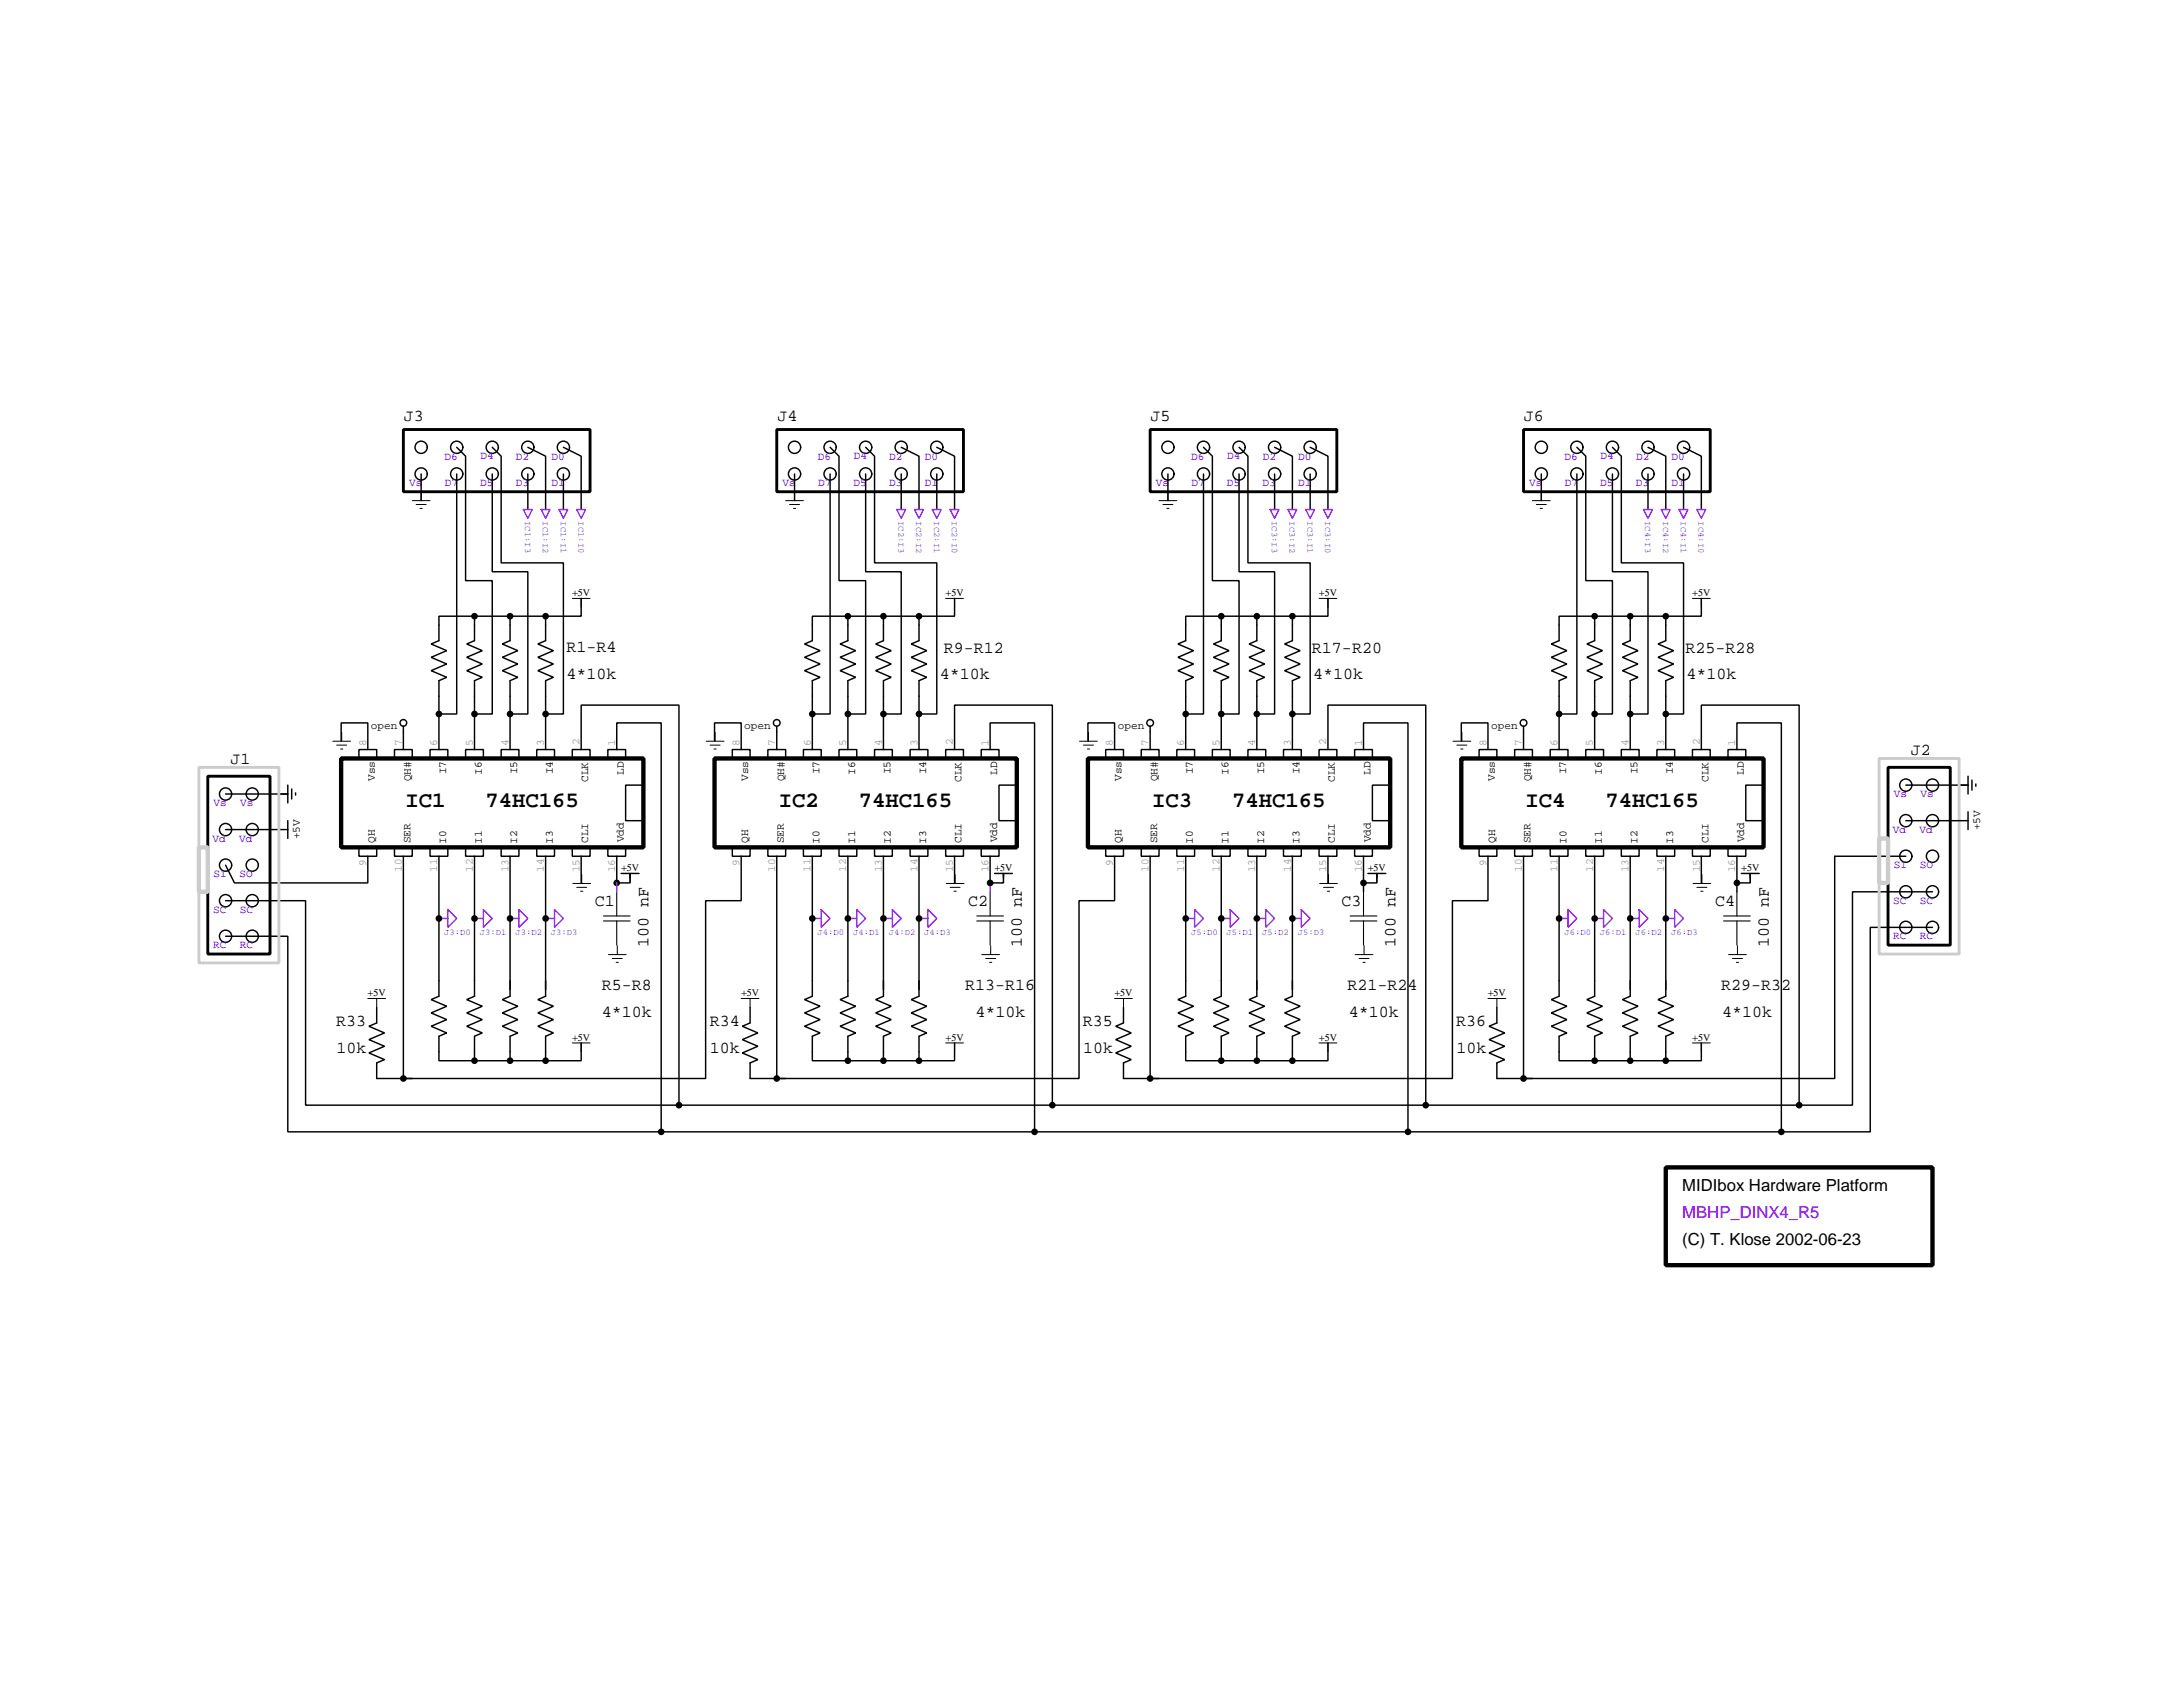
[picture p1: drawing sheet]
<svg xmlns="http://www.w3.org/2000/svg" width="279mm" height="216mm" viewBox="0 0 279 216" stroke-linecap="round" stroke-linejoin="round" font-family="sans-serif">
<path d="M43.8 97.3h38.7v11.4h-38.7zM91.7 97.3h38.7v11.4h-38.7zM139.6 97.3h38.7v11.4h-38.7zM187.5 97.3h38.7v11.4h-38.7zM213.7 149.8h34.2v12.5h-34.2z" fill="none" stroke="#000" stroke-width=".56"/>
<g fill="none" stroke="#000" stroke-width=".19">
<path d="M58.6 57.4l1.1 1.1v16h3.5v17.1h-2.3M63.2 57.4l1.1 1.1v13.7h8v19.4h-2.3M67.7 57.4l2.3 1.1v6.9M72.3 57.4l2.3 1.1v6.9M106.5 57.4l1.1 1.1v16h3.4v17.1h-2.2M111 57.4l1.2 1.1v13.7h8v19.4h-2.3M115.6 57.4l2.3 1.1v6.9M120.2 57.4l2.3 1.1v6.9M154.4 57.4l1.1 1.1v16h3.4v17.1h-2.2M158.9 57.4l1.2 1.1v13.7h8v19.4h-2.3M163.5 57.4l2.3 1.1v6.9M168.1 57.4l2.3 1.1v6.9"/>
<path d="M202.3 57.4l1.1 1.1v16h3.4v17.1h-2.2M206.8 57.4l1.2 1.1v13.7h8v19.4h-2.3M211.4 57.4l2.3 1.1v6.9M216 57.4l2.3 1.1v6.9M54 60.8v3.4M58.6 60.8v30.8h-2.3M60.9 79h4.5v3.2l-1 .4 2 .9-2 .8 2 .9-2 .8 2 .9-1 .4v8.9M63.2 60.8v12.5h4.5v18.3h-2.3M65.4 79h4.6v3.2l-1 .4 2 .9-2 .8 2 .9-2 .8 2 .9-1 .4v8.9M67.7 60.8v4.6M72.3 60.8v4.6M74.6 76.8v2.2h-4.6"/>
<path d="M101.9 60.8v3.4M106.5 60.8v30.8h-2.3M108.8 79h4.5v3.2l-1 .4 2 .9-2 .8 2 .9-2 .8 2 .9-1 .4v8.9M111 60.8v12.5h4.6v18.3h-2.3M113.3 79h4.6v3.2l-1 .4 2 .9-2 .8 2 .9-2 .8 2 .9-1 .4v8.9M115.6 60.8v4.6M120.2 60.8v4.6M122.5 76.8v2.2h-4.6M149.8 60.8v3.4M154.4 60.8v30.8h-2.3M156.7 79h4.5v3.2l-1 .4 2 .9-2 .8 2 .9-2 .8 2 .9-1 .4v8.9M158.9 60.8v12.5h4.6v18.3h-2.3"/>
<path d="M161.2 79h4.6v3.2l-1 .4 2 .9-2 .8 2 .9-2 .8 2 .9-1 .4v8.9M163.5 60.8v4.6M168.1 60.8v4.6M170.4 76.8v2.2h-4.6M197.7 60.8v3.4M202.3 60.8v30.8h-2.3M204.6 79h4.5v3.2l-1 .4 2 .9-2 .8 2 .9-2 .8 2 .9-1 .4v8.9M206.8 60.8v12.5h4.6v18.3h-2.3M209.1 79h4.6v3.2l-1 .4 2 .9-2 .8 2 .9-2 .8 2 .9-1 .4v8.9M211.4 60.8v4.6M216 60.8v4.6M218.3 76.8v2.2h-4.6"/>
<path d="M43.8 95v-2.3h3.4v3.5M46 96.2h2.3v1.1h-2.3zM50.6 96.2h2.3v1.1h-2.3zM51.7 93.2v3M55.2 96.2h2.2v1.1h-2.2zM56.3 96.2v-8.9l1-.4-2-.9 2-.8-2-.9 2-.8-2-.9 1-.4v-3.2h4.6v3.2l-1 .4 2 .9-2 .8 2 .9-2 .8 2 .9-1 .4v8.9M59.7 96.2h2.3v1.1h-2.3zM64.3 96.2h2.3v1.1h-2.3zM68.9 96.2h2.2v1.1h-2.2zM73.4 96.2h2.3v1.1h-2.3zM74.6 96.2v-5.7h12.5v51.3M78 96.2h2.3v1.1h-2.3z"/>
<path d="M79.1 96.2v-3.5h5.7v52.5M91.7 95v-2.3h3.4v3.5M93.9 96.2h2.3v1.1h-2.3zM98.5 96.2h2.3v1.1h-2.3zM99.6 93.2v3M103.1 96.2h2.2v1.1h-2.2zM104.2 96.2v-8.9l1-.4-2-.9 2-.8-2-.9 2-.8-2-.9 1-.4v-3.2h4.6v3.2l-1 .4 2 .9-2 .8 2 .9-2 .8 2 .9-1 .4v8.9M107.6 96.2h2.3v1.1h-2.3zM112.2 96.2h2.3v1.1h-2.3zM116.8 96.2h2.2v1.1h-2.2zM121.3 96.2h2.3v1.1h-2.3zM122.5 96.2v-5.7h12.5v51.3"/>
<path d="M125.9 96.2h2.3v1.1h-2.3zM127 96.2v-3.5h5.7v52.5M139.6 95v-2.3h3.4v3.5M141.8 96.2h2.3v1.1h-2.3zM146.4 96.2h2.3v1.1h-2.3zM147.5 93.2v3M151 96.2h2.2v1.1h-2.2zM152.1 96.2v-8.9l1-.4-2-.9 2-.8-2-.9 2-.8-2-.9 1-.4v-3.2h4.6v3.2l-1 .4 2 .9-2 .8 2 .9-2 .8 2 .9-1 .4v8.9M155.5 96.2h2.3v1.1h-2.3zM160.1 96.2h2.3v1.1h-2.3zM164.7 96.2h2.2v1.1h-2.2zM169.2 96.2h2.3v1.1h-2.3z"/>
<path d="M170.4 96.2v-5.7h12.5v51.3M173.8 96.2h2.3v1.1h-2.3zM174.9 96.2v-3.5h5.7v52.5M187.5 95v-2.3h3.4v3.5M189.7 96.2h2.3v1.1h-2.3zM194.3 96.2h2.3v1.1h-2.3zM195.4 93.2v3M198.9 96.2h2.2v1.1h-2.2zM200 96.2v-8.9l1-.4-2-.9 2-.8-2-.9 2-.8-2-.9 1-.4v-3.2h4.6v3.2l-1 .4 2 .9-2 .8 2 .9-2 .8 2 .9-1 .4v8.9M203.4 96.2h2.3v1.1h-2.3zM208 96.2h2.3v1.1h-2.3zM212.6 96.2h2.2v1.1h-2.2z"/>
<path d="M217.1 96.2h2.3v1.1h-2.3zM218.3 96.2v-5.7h12.5v51.3M221.7 96.2h2.3v1.1h-2.3zM222.8 96.2v-3.5h5.7v52.5M252.5 99.6v2.3M28.9 106.4h8M28.9 101.9h8M36.9 100.7v2.3M36.9 105.3v2.3M37.4 101.2v1.3M37.9 101.7v.3M46 108.7h2.3v1.1h-2.3z"/>
<path d="M47.2 109.8v3.5h-17.1l-1.2-2.3M50.6 108.7h2.3v1.1h-2.3zM51.7 109.8v28.6h38.8v-22.9h4.6v-5.7M55.2 108.7h2.2v1.1h-2.2zM56.3 109.8v18l-1 .4 2 .9-2 .8 2 .9-2 .9 2 .8-1 .4v3.2h4.6v-3.2l1-.4-2-.8 2-.9-2-.9 2-.8-2-.9 1-.4v-18M59.7 108.7h2.3v1.1h-2.3zM64.3 108.7h2.3v1.1h-2.3zM65.4 109.8v18l-1 .4 2 .9-2 .8 2 .9-2 .9 2 .8-1 .4v3.2h-4.5M68.9 108.7h2.2v1.1h-2.2zM70 109.8v18l-1 .4 2 .9-2 .8 2 .9-2 .9 2 .8-1 .4v3.2h-4.6M73.4 108.7h2.3v1.1h-2.3zM74.6 109.8v3.5"/>
<path d="M78 108.7h2.3v1.1h-2.3zM79.1 109.8v3.5h1.7v-1.2M79.7 112.1h2.3M80.3 100.7h2.2v4.6h-2.2zM80.8 112.1v.5M93.9 108.7h2.3v1.1h-2.3zM98.5 108.7h2.3v1.1h-2.3zM99.6 109.8v28.6h38.8v-22.9h4.6v-5.7M103.1 108.7h2.2v1.1h-2.2zM104.2 109.8v18l-1 .4 2 .9-2 .8 2 .9-2 .9 2 .8-1 .4v3.2h4.6v-3.2l1-.4-2-.8 2-.9-2-.9 2-.8-2-.9 1-.4v-18M107.6 108.7h2.3v1.1h-2.3zM112.2 108.7h2.3v1.1h-2.3z"/>
<path d="M113.3 109.8v18l-1 .4 2 .9-2 .8 2 .9-2 .9 2 .8-1 .4v3.2h-4.5M116.8 108.7h2.2v1.1h-2.2zM117.9 109.8v18l-1 .4 2 .9-2 .8 2 .9-2 .9 2 .8-1 .4v3.2h-4.6M121.3 108.7h2.3v1.1h-2.3zM122.5 109.8v3.5M125.9 108.7h2.3v1.1h-2.3zM127 109.8v3.5h1.7v-1.2M127.6 112.1h2.3M128.2 100.7h2.2v4.6h-2.2zM128.7 112.1v.5M141.8 108.7h2.3v1.1h-2.3zM146.4 108.7h2.3v1.1h-2.3z"/>
<path d="M147.5 109.8v28.6h38.8v-22.9h4.6v-5.7M151 108.7h2.2v1.1h-2.2zM152.1 109.8v18l-1 .4 2 .9-2 .8 2 .9-2 .9 2 .8-1 .4v3.2h4.6v-3.2l1-.4-2-.8 2-.9-2-.9 2-.8-2-.9 1-.4v-18M155.5 108.7h2.3v1.1h-2.3zM160.1 108.7h2.3v1.1h-2.3zM161.2 109.8v18l-1 .4 2 .9-2 .8 2 .9-2 .9 2 .8-1 .4v3.2h-4.5M164.7 108.7h2.2v1.1h-2.2zM165.8 109.8v18l-1 .4 2 .9-2 .8 2 .9-2 .9 2 .8-1 .4v3.2h-4.6M169.2 108.7h2.3v1.1h-2.3zM170.4 109.8v3.5M173.8 108.7h2.3v1.1h-2.3zM174.9 109.8v3.5h1.7v-1.2"/>
<path d="M174.9 113.3v1.1M175.5 112.1h2.3M176.1 100.7h2.2v4.6h-2.2zM176.6 112.1v.5M189.7 108.7h2.3v1.1h-2.3zM194.3 108.7h2.3v1.1h-2.3zM195.4 109.8v28.6h40v-28.6h9.1M198.9 108.7h2.2v1.1h-2.2zM200 109.8v18l-1 .4 2 .9-2 .8 2 .9-2 .9 2 .8-1 .4v3.2h4.6v-3.2l1-.4-2-.8 2-.9-2-.9 2-.8-2-.9 1-.4v-18M203.4 108.7h2.3v1.1h-2.3zM208 108.7h2.3v1.1h-2.3zM209.1 109.8v18l-1 .4 2 .9-2 .8 2 .9-2 .9 2 .8-1 .4v3.2h-4.5"/>
<path d="M212.6 108.7h2.2v1.1h-2.2zM213.7 109.8v18l-1 .4 2 .9-2 .8 2 .9-2 .9 2 .8-1 .4v3.2h-4.6M217.1 108.7h2.3v1.1h-2.3zM218.3 109.8v3.5M221.7 108.7h2.3v1.1h-2.3zM222.8 109.8v3.5h1.7v-1.2M222.8 113.3v1.1M223.4 112.1h2.3M224 100.7h2.2v4.6h-2.2zM224.5 112.1v.5M244.5 100.7h8M244.5 105.3h8"/>
<path d="M247.9 114.4h-10.3v27.4h-198.4v-26.3h-10.3M247.9 119h-8v26.2h-203v-25.1h-8M252.5 104.1v2.3M253 100.1v1.3M253.5 100.6v.3M48.3 129.2v2l-1 .5 2 .8-2 .9 2 .8-2 .9 2 .8-1 .5v2h4.6M74.6 133.8v2.3h-4.6M96.2 129.2v2l-1 .5 2 .8-2 .9 2 .8-2 .9 2 .8-1 .5v2h4.6M122.5 133.8v2.3h-4.6M144.1 129.2v2l-1 .5 2 .8-2 .9 2 .8-2 .9 2 .8-1 .5v2h4.6M170.4 133.8v2.3h-4.6M192 129.2v2l-1 .5 2 .8-2 .9 2 .8-2 .9 2 .8-1 .5v2h4.6"/>
<path d="M218.3 133.8v2.3h-4.6"/>
<circle cx="54" cy="57.4" r=".78"/>
<circle cx="58.6" cy="57.4" r=".78"/>
<circle cx="63.1" cy="57.4" r=".78"/>
<circle cx="67.7" cy="57.4" r=".78"/>
<circle cx="72.3" cy="57.4" r=".78"/>
<circle cx="101.9" cy="57.4" r=".78"/>
<circle cx="106.5" cy="57.4" r=".78"/>
<circle cx="111" cy="57.4" r=".78"/>
<circle cx="115.6" cy="57.4" r=".78"/>
<circle cx="120.2" cy="57.4" r=".78"/>
<circle cx="149.8" cy="57.4" r=".78"/>
<circle cx="154.4" cy="57.4" r=".78"/>
<circle cx="158.9" cy="57.4" r=".78"/>
<circle cx="163.5" cy="57.4" r=".78"/>
<circle cx="168.1" cy="57.4" r=".78"/>
<circle cx="197.7" cy="57.4" r=".78"/>
<circle cx="202.3" cy="57.4" r=".78"/>
<circle cx="206.8" cy="57.4" r=".78"/>
<circle cx="211.4" cy="57.4" r=".78"/>
<circle cx="216" cy="57.4" r=".78"/>
<circle cx="54" cy="60.8" r=".78"/>
<circle cx="58.6" cy="60.8" r=".78"/>
<circle cx="63.1" cy="60.8" r=".78"/>
<circle cx="67.7" cy="60.8" r=".78"/>
<circle cx="72.3" cy="60.8" r=".78"/>
<circle cx="101.9" cy="60.8" r=".78"/>
<circle cx="106.5" cy="60.8" r=".78"/>
<circle cx="111" cy="60.8" r=".78"/>
<circle cx="115.6" cy="60.8" r=".78"/>
<circle cx="120.2" cy="60.8" r=".78"/>
<circle cx="149.8" cy="60.8" r=".78"/>
<circle cx="154.4" cy="60.8" r=".78"/>
<circle cx="158.9" cy="60.8" r=".78"/>
<circle cx="163.5" cy="60.8" r=".78"/>
<circle cx="168.1" cy="60.8" r=".78"/>
<circle cx="197.7" cy="60.8" r=".78"/>
<circle cx="202.3" cy="60.8" r=".78"/>
<circle cx="206.8" cy="60.8" r=".78"/>
<circle cx="211.4" cy="60.8" r=".78"/>
<circle cx="216" cy="60.8" r=".78"/>
<circle cx="51.7" cy="92.7" r=".43"/>
<circle cx="99.6" cy="92.7" r=".43"/>
<circle cx="147.5" cy="92.7" r=".43"/>
<circle cx="195.4" cy="92.7" r=".43"/>
<circle cx="28.9" cy="111" r=".78"/>
<circle cx="28.9" cy="101.9" r=".78"/>
<circle cx="28.9" cy="115.5" r=".78"/>
<circle cx="28.9" cy="106.4" r=".78"/>
<circle cx="32.4" cy="111" r=".78"/>
<circle cx="32.4" cy="101.9" r=".78"/>
<circle cx="32.4" cy="115.5" r=".78"/>
<circle cx="32.4" cy="106.4" r=".78"/>
<circle cx="244.5" cy="114.4" r=".78"/>
<circle cx="244.5" cy="119" r=".78"/>
<circle cx="244.5" cy="109.8" r=".78"/>
<circle cx="244.5" cy="105.3" r=".78"/>
<circle cx="244.5" cy="100.7" r=".78"/>
<circle cx="247.9" cy="114.4" r=".78"/>
<circle cx="247.9" cy="119" r=".78"/>
<circle cx="247.9" cy="109.8" r=".78"/>
<circle cx="247.9" cy="105.3" r=".78"/>
<circle cx="247.9" cy="100.7" r=".78"/>
<circle cx="28.9" cy="120.1" r=".78"/>
<circle cx="32.4" cy="120.1" r=".78"/>
</g>
<g fill="none" stroke="#000" stroke-width=".13">
<path d="M52.9 64.2h2.3M53.4 64.7h1.3M53.9 65.2h.3M54 63.1v1.1M73.4 76.8h2.3M74.6 76.8v1.1M100.8 64.2h2.3M101.3 64.7h1.3M101.8 65.2h.3M101.9 63.1v1.1M121.3 76.8h2.3M122.5 76.8v1.1"/>
<path d="M148.7 64.2h2.3M149.2 64.7h1.3M149.7 65.2h.3M149.8 63.1v1.1M169.2 76.8h2.3M170.4 76.8v1.1M196.6 64.2h2.3M197.1 64.7h1.3M197.6 65.2h.3M197.7 63.1v1.1M217.1 76.8h2.3M218.3 76.8v1.1"/>
<path d="M42.7 95.1h2.3M43.2 95.6h1.3M43.7 96.1h.3M43.8 93.9v1.2M90.6 95.1h2.3M91.1 95.6h1.3M91.6 96.1h.3M91.7 93.9v1.2M138.5 95.1h2.3M139 95.6h1.3M139.5 96.1h.3M139.6 93.9v1.2"/>
<path d="M186.4 95.1h2.3M186.9 95.6h1.3M187.4 96.1h.3M187.5 93.9v1.2M73.5 113.3h2.3M74 113.8h1.3M74.5 114.3h.3M74.6 112.2v1.1M79.7 112.1h2.3M80.8 112.1v1.1M121.4 113.3h2.3M121.9 113.8h1.3"/>
<path d="M122.4 114.3h.3M122.5 112.2v1.1M127.6 112.1h2.3M128.7 112.1v1.1M169.3 113.3h2.3M169.8 113.8h1.3M170.3 114.3h.3M170.4 112.2v1.1M175.5 112.1h2.3M176.6 112.1v1.1M217.2 113.3h2.3M217.7 113.8h1.3"/>
<path d="M218.2 114.3h.3M218.3 112.2v1.1M223.4 112.1h2.3M224.5 112.1v1.1M47.2 128.1h2.3M48.3 128.1v1.1M73.4 133.8h2.3M74.6 133.8v1.1M78 122.5h2.3M78.5 123h1.3M79 123.5h.3M79.2 121.3v1.2"/>
<path d="M95.1 128.1h2.3M96.2 128.1v1.1M121.3 133.8h2.3M122.5 133.8v1.1M125.9 122.5h2.3M126.4 123h1.3M126.9 123.5h.3M127.1 121.3v1.2M143 128.1h2.3M144.1 128.1v1.1M169.2 133.8h2.3M170.4 133.8v1.1"/>
<path d="M173.8 122.5h2.3M174.3 123h1.3M174.8 123.5h.3M175 121.3v1.2M190.9 128.1h2.3M192 128.1v1.1M217.1 133.8h2.3M218.3 133.8v1.1M221.7 122.5h2.3M222.2 123h1.3M222.7 123.5h.3M222.9 121.3v1.2"/>
</g>
<g fill="#000">
<circle cx="60.9" cy="79" r=".43"/>
<circle cx="65.4" cy="79" r=".43"/>
<circle cx="70" cy="79" r=".43"/>
<circle cx="108.8" cy="79" r=".43"/>
<circle cx="113.3" cy="79" r=".43"/>
<circle cx="117.9" cy="79" r=".43"/>
<circle cx="156.7" cy="79" r=".43"/>
<circle cx="161.2" cy="79" r=".43"/>
<circle cx="165.8" cy="79" r=".43"/>
<circle cx="204.6" cy="79" r=".43"/>
<circle cx="209.1" cy="79" r=".43"/>
<circle cx="213.7" cy="79" r=".43"/>
<circle cx="56.3" cy="91.6" r=".43"/>
<circle cx="60.9" cy="91.6" r=".43"/>
<circle cx="65.4" cy="91.6" r=".43"/>
<circle cx="70" cy="91.6" r=".43"/>
<circle cx="104.2" cy="91.6" r=".43"/>
<circle cx="108.8" cy="91.6" r=".43"/>
<circle cx="113.3" cy="91.6" r=".43"/>
<circle cx="117.9" cy="91.6" r=".43"/>
<circle cx="152.1" cy="91.6" r=".43"/>
<circle cx="156.7" cy="91.6" r=".43"/>
<circle cx="161.2" cy="91.6" r=".43"/>
<circle cx="165.8" cy="91.6" r=".43"/>
<circle cx="200" cy="91.6" r=".43"/>
<circle cx="204.6" cy="91.6" r=".43"/>
<circle cx="209.1" cy="91.6" r=".43"/>
<circle cx="213.7" cy="91.6" r=".43"/>
<circle cx="56.3" cy="117.8" r=".43"/>
<circle cx="60.9" cy="117.8" r=".43"/>
<circle cx="65.4" cy="117.8" r=".43"/>
<circle cx="70" cy="117.8" r=".43"/>
<circle cx="79.1" cy="113.3" r=".43"/>
<circle cx="104.2" cy="117.8" r=".43"/>
<circle cx="108.8" cy="117.8" r=".43"/>
<circle cx="113.3" cy="117.8" r=".43"/>
<circle cx="117.9" cy="117.8" r=".43"/>
<circle cx="127" cy="113.3" r=".43"/>
<circle cx="152.1" cy="117.8" r=".43"/>
<circle cx="156.7" cy="117.8" r=".43"/>
<circle cx="161.2" cy="117.8" r=".43"/>
<circle cx="165.8" cy="117.8" r=".43"/>
<circle cx="174.9" cy="113.3" r=".43"/>
<circle cx="200" cy="117.8" r=".43"/>
<circle cx="204.6" cy="117.8" r=".43"/>
<circle cx="209.1" cy="117.8" r=".43"/>
<circle cx="213.7" cy="117.8" r=".43"/>
<circle cx="222.8" cy="113.3" r=".43"/>
<circle cx="51.7" cy="138.4" r=".43"/>
<circle cx="60.9" cy="136.1" r=".43"/>
<circle cx="65.4" cy="136.1" r=".43"/>
<circle cx="70" cy="136.1" r=".43"/>
<circle cx="99.6" cy="138.4" r=".43"/>
<circle cx="108.8" cy="136.1" r=".43"/>
<circle cx="113.3" cy="136.1" r=".43"/>
<circle cx="117.9" cy="136.1" r=".43"/>
<circle cx="147.5" cy="138.4" r=".43"/>
<circle cx="156.7" cy="136.1" r=".43"/>
<circle cx="161.2" cy="136.1" r=".43"/>
<circle cx="165.8" cy="136.1" r=".43"/>
<circle cx="195.4" cy="138.4" r=".43"/>
<circle cx="204.6" cy="136.1" r=".43"/>
<circle cx="209.1" cy="136.1" r=".43"/>
<circle cx="213.7" cy="136.1" r=".43"/>
<circle cx="84.8" cy="145.2" r=".43"/>
<circle cx="87.1" cy="141.8" r=".43"/>
<circle cx="132.7" cy="145.2" r=".43"/>
<circle cx="135" cy="141.8" r=".43"/>
<circle cx="180.6" cy="145.2" r=".43"/>
<circle cx="182.9" cy="141.8" r=".43"/>
<circle cx="228.5" cy="145.2" r=".43"/>
<circle cx="230.8" cy="141.8" r=".43"/>
</g>
<path d="M51.7 55.1h24v8h-24zM99.6 55.1h24v8h-24zM147.5 55.1h24v8h-24zM195.4 55.1h24v8h-24zM26.7 99.6h7.9v22.8h-7.9zM242.2 98.4h8v22.8h-8z" fill="none" stroke="#000" stroke-width=".37"/>
<g fill="none" stroke="#000" stroke-width=".14">
<path d="M77.4 117.5h3.4M77.4 118.1h3.4M79.1 114.4v3.1M79.1 118.1v3.1M125.3 117.5h3.4M125.3 118.1h3.4M127 114.4v3.1M127 118.1v3.1M173.2 117.5h3.4M173.2 118.1h3.4M174.9 114.4v3.1M174.9 118.1v3.1"/>
<path d="M221.1 117.5h3.4M221.1 118.1h3.4M222.8 114.4v3.1M222.8 118.1v3.1"/>
</g>
<path d="M79.1 113.3v1.1M127 113.3v1.1" fill="none" stroke="#9c1fef" stroke-width=".19"/>
<path d="M25.5 98.4h10.3v25.1h-10.3zM241.1 97.3h10.2v25.1h-10.2z" fill="none" stroke="#ccc" stroke-width=".37"/>
<path d="M25.5 108.7h1.2v5.7h-1.2zM241.1 107.6h1.1v5.7h-1.1z" fill="none" stroke="#ccc" stroke-width=".56"/>
<g fill="none" stroke="#a020f0" stroke-width=".19">
<path d="M67.1 65.4h1.2l-.6 1.1zM69.4 65.4h1.2l-.6 1.1zM71.7 65.4h1.1l-.5 1.1zM74 65.4h1.1l-.5 1.1zM115 65.4h1.2l-.6 1.1zM117.3 65.4h1.2l-.6 1.1zM119.6 65.4h1.1l-.5 1.1zM121.9 65.4h1.1l-.5 1.1zM162.9 65.4h1.2l-.6 1.1zM165.2 65.4h1.2l-.6 1.1zM167.5 65.4h1.1l-.5 1.1zM169.8 65.4h1.1l-.5 1.1z"/>
<path d="M210.8 65.4h1.2l-.6 1.1zM213.1 65.4h1.2l-.6 1.1zM215.4 65.4h1.1l-.5 1.1zM217.7 65.4h1.1l-.5 1.1zM56.3 117.8h1.1M57.4 116.7l1.2 1.1-1.2 1.2zM60.9 117.8h1.1M62 116.7l1.2 1.1-1.2 1.2zM65.4 117.8h1.2M66.6 116.7l1.1 1.1-1.1 1.2zM70 117.8h1.1M71.1 116.7l1.2 1.1-1.2 1.2z"/>
<path d="M104.2 117.8h1.1M105.3 116.7l1.2 1.1-1.2 1.2zM108.8 117.8h1.1M109.9 116.7l1.1 1.1-1.1 1.2zM113.3 117.8h1.2M114.5 116.7l1.1 1.1-1.1 1.2zM117.9 117.8h1.1M119 116.7l1.2 1.1-1.2 1.2zM152.1 117.8h1.1M153.2 116.7l1.2 1.1-1.2 1.2zM156.7 117.8h1.1M157.8 116.7l1.1 1.1-1.1 1.2z"/>
<path d="M161.2 117.8h1.2M162.4 116.7l1.1 1.1-1.1 1.2zM165.8 117.8h1.1M166.9 116.7l1.2 1.1-1.2 1.2zM200 117.8h1.1M201.1 116.7l1.2 1.1-1.2 1.2zM204.6 117.8h1.1M205.7 116.7l1.1 1.1-1.1 1.2zM209.1 117.8h1.2M210.3 116.7l1.1 1.1-1.1 1.2zM213.7 117.8h1.1M214.8 116.7l1.2 1.1-1.2 1.2z"/>
</g>
<g font-size="2.9">
<text x="52" y="103.5">IC1</text>
<text x="62.3" y="103.5">74HC165</text>
<text x="99.9" y="103.5">IC2</text>
<text x="110.2" y="103.5">74HC165</text>
<text x="147.8" y="103.5">IC3</text>
<text x="158.1" y="103.5">74HC165</text>
<text x="195.7" y="103.5">IC4</text>
<text x="206" y="103.5">74HC165</text>
</g>
<g font-size="2.1">
<text x="51.8" y="54.1">J3</text>
<text x="99.7" y="54">J4</text>
<text x="147.6" y="54">J5</text>
<text x="195.5" y="54.1">J6</text>
<text x="72.7" y="83.7">R1-R4</text>
<text x="121.1" y="83.7">R9-R12</text>
<text x="168.3" y="83.7">R17-R20</text>
<text x="216.2" y="83.7">R25-R28</text>
<text x="72.7" y="87.1">4*10k</text>
<text x="120.6" y="87.1">4*10k</text>
<text x="168.5" y="87.1">4*10k</text>
<text x="216.4" y="87.1">4*10k</text>
<text x="29.6" y="98">J1</text>
<text x="245.1" y="96.8">J2</text>
<text x="76.3" y="116.2">C1</text>
<text x="124.2" y="116.2">C2</text>
<text x="172.1" y="116.2">C3</text>
<text x="220" y="116.2">C4</text>
<text x="83.2" y="121.5" transform="rotate(-90 83.2 121.5)">100 nF</text>
<text x="131.1" y="121.5" transform="rotate(-90 131.1 121.5)">100 nF</text>
<text x="179" y="121.5" transform="rotate(-90 179 121.5)">100 nF</text>
<text x="226.9" y="121.5" transform="rotate(-90 226.9 121.5)">100 nF</text>
<text x="43.1" y="131.6">R33</text>
<text x="77.2" y="127">R5-R8</text>
<text x="77.2" y="130.5">4*10k</text>
<text x="91" y="131.6">R34</text>
<text x="123.8" y="127">R13-R16</text>
<text x="125.1" y="130.5">4*10k</text>
<text x="138.9" y="131.6">R35</text>
<text x="172.9" y="127">R21-R24</text>
<text x="173" y="130.5">4*10k</text>
<text x="186.8" y="131.6">R36</text>
<text x="220.8" y="127">R29-R32</text>
<text x="220.9" y="130.5">4*10k</text>
<text x="43.2" y="135">10k</text>
<text x="91.1" y="135">10k</text>
<text x="139" y="135">10k</text>
<text x="186.9" y="135">10k</text>
<text x="215.8" y="152.8">MIDIbox Hardware Platform</text>
<text x="215.8" y="159.7">(C) T. Klose 2002-06-23</text>
</g>
<text font-size="2.1" fill="#00f" x="215.8" y="156.2">MBHP_DINX4_R5</text>
<g font-size="1.4" fill="#00f">
<text x="57" y="59">D6</text>
<text x="61.6" y="58.9">D4</text>
<text x="66.2" y="59">D2</text>
<text x="70.7" y="59">D0</text>
<text x="104.9" y="59">D6</text>
<text x="109.5" y="58.9">D4</text>
<text x="114.1" y="59">D2</text>
<text x="118.6" y="59">D0</text>
<text x="152.8" y="59">D6</text>
<text x="157.4" y="58.9">D4</text>
<text x="162" y="59">D2</text>
<text x="166.5" y="59">D0</text>
<text x="200.7" y="59">D6</text>
<text x="205.3" y="58.9">D4</text>
<text x="209.9" y="59">D2</text>
<text x="214.4" y="59">D0</text>
<text x="52.5" y="62.3">Vs</text>
<text x="57.1" y="62.4">D7</text>
<text x="61.6" y="62.4">D5</text>
<text x="66.2" y="62.4">D3</text>
<text x="70.7" y="62.4">D1</text>
<text x="100.4" y="62.3">Vs</text>
<text x="105" y="62.4">D7</text>
<text x="109.5" y="62.4">D5</text>
<text x="114.1" y="62.4">D3</text>
<text x="118.6" y="62.4">D1</text>
<text x="148.3" y="62.3">Vs</text>
<text x="152.9" y="62.4">D7</text>
<text x="157.4" y="62.4">D5</text>
<text x="162" y="62.4">D3</text>
<text x="166.5" y="62.4">D1</text>
<text x="196.2" y="62.3">Vs</text>
<text x="200.8" y="62.4">D7</text>
<text x="205.3" y="62.4">D5</text>
<text x="209.9" y="62.4">D3</text>
<text x="214.4" y="62.4">D1</text>
<text x="27.3" y="108">Vd</text>
<text x="27.4" y="103.4">Vs</text>
<text x="30.7" y="108">Vd</text>
<text x="30.8" y="103.4">Vs</text>
<text x="242.8" y="106.8">Vd</text>
<text x="242.9" y="102.3">Vs</text>
<text x="246.2" y="106.8">Vd</text>
<text x="246.4" y="102.3">Vs</text>
<text x="27.4" y="112.5">SI</text>
<text x="30.7" y="112.5">SO</text>
<text x="242.9" y="111.4">SI</text>
<text x="246.3" y="111.4">SO</text>
<text x="27.3" y="117.1">SC</text>
<text x="30.8" y="117.1">SC</text>
<text x="242.9" y="115.9">SC</text>
<text x="246.3" y="115.9">SC</text>
<text x="27.3" y="121.6">RC</text>
<text x="30.8" y="121.6">RC</text>
<text x="242.9" y="120.5">RC</text>
<text x="246.3" y="120.5">RC</text>
</g>
<g font-size="1.4" fill="#9c9a9c">
<text x="47" y="95.7" transform="rotate(-90 47 95.7)">8</text>
<text x="51.5" y="95.7" transform="rotate(-90 51.5 95.7)">7</text>
<text x="56.1" y="95.7" transform="rotate(-90 56.1 95.7)">6</text>
<text x="60.7" y="95.6" transform="rotate(-90 60.7 95.6)">5</text>
<text x="65.2" y="95.7" transform="rotate(-90 65.2 95.7)">4</text>
<text x="69.8" y="95.6" transform="rotate(-90 69.8 95.6)">3</text>
<text x="74.3" y="95.6" transform="rotate(-90 74.3 95.6)">2</text>
<text x="78.9" y="95.7" transform="rotate(-90 78.9 95.7)">1</text>
<text x="94.9" y="95.7" transform="rotate(-90 94.9 95.7)">8</text>
<text x="99.4" y="95.7" transform="rotate(-90 99.4 95.7)">7</text>
<text x="104" y="95.7" transform="rotate(-90 104 95.7)">6</text>
<text x="108.6" y="95.6" transform="rotate(-90 108.6 95.6)">5</text>
<text x="113.1" y="95.7" transform="rotate(-90 113.1 95.7)">4</text>
<text x="117.7" y="95.6" transform="rotate(-90 117.7 95.6)">3</text>
<text x="122.2" y="95.6" transform="rotate(-90 122.2 95.6)">2</text>
<text x="126.8" y="95.7" transform="rotate(-90 126.8 95.7)">1</text>
<text x="142.8" y="95.7" transform="rotate(-90 142.8 95.7)">8</text>
<text x="147.3" y="95.7" transform="rotate(-90 147.3 95.7)">7</text>
<text x="151.9" y="95.7" transform="rotate(-90 151.9 95.7)">6</text>
<text x="156.4" y="95.6" transform="rotate(-90 156.4 95.6)">5</text>
<text x="161" y="95.7" transform="rotate(-90 161 95.7)">4</text>
<text x="165.6" y="95.6" transform="rotate(-90 165.6 95.6)">3</text>
<text x="170.1" y="95.6" transform="rotate(-90 170.1 95.6)">2</text>
<text x="174.7" y="95.7" transform="rotate(-90 174.7 95.7)">1</text>
<text x="190.7" y="95.7" transform="rotate(-90 190.7 95.7)">8</text>
<text x="195.2" y="95.7" transform="rotate(-90 195.2 95.7)">7</text>
<text x="199.8" y="95.7" transform="rotate(-90 199.8 95.7)">6</text>
<text x="204.3" y="95.6" transform="rotate(-90 204.3 95.6)">5</text>
<text x="208.9" y="95.7" transform="rotate(-90 208.9 95.7)">4</text>
<text x="213.5" y="95.6" transform="rotate(-90 213.5 95.6)">3</text>
<text x="218" y="95.6" transform="rotate(-90 218 95.6)">2</text>
<text x="222.6" y="95.7" transform="rotate(-90 222.6 95.7)">1</text>
<text x="47" y="111.1" transform="rotate(-90 47 111.1)">9</text>
<text x="51.5" y="111.9" transform="rotate(-90 51.5 111.9)">10</text>
<text x="56.1" y="111.9" transform="rotate(-90 56.1 111.9)">11</text>
<text x="60.7" y="111.9" transform="rotate(-90 60.7 111.9)">12</text>
<text x="65.2" y="111.9" transform="rotate(-90 65.2 111.9)">13</text>
<text x="69.8" y="111.9" transform="rotate(-90 69.8 111.9)">14</text>
<text x="74.3" y="111.9" transform="rotate(-90 74.3 111.9)">15</text>
<text x="78.9" y="111.9" transform="rotate(-90 78.9 111.9)">16</text>
<text x="94.9" y="111.1" transform="rotate(-90 94.9 111.1)">9</text>
<text x="99.4" y="111.9" transform="rotate(-90 99.4 111.9)">10</text>
<text x="104" y="111.9" transform="rotate(-90 104 111.9)">11</text>
<text x="108.6" y="111.9" transform="rotate(-90 108.6 111.9)">12</text>
<text x="113.1" y="111.9" transform="rotate(-90 113.1 111.9)">13</text>
<text x="117.7" y="111.9" transform="rotate(-90 117.7 111.9)">14</text>
<text x="122.2" y="111.9" transform="rotate(-90 122.2 111.9)">15</text>
<text x="126.8" y="111.9" transform="rotate(-90 126.8 111.9)">16</text>
<text x="142.8" y="111.1" transform="rotate(-90 142.8 111.1)">9</text>
<text x="147.3" y="111.9" transform="rotate(-90 147.3 111.9)">10</text>
<text x="151.9" y="111.9" transform="rotate(-90 151.9 111.9)">11</text>
<text x="156.5" y="111.9" transform="rotate(-90 156.5 111.9)">12</text>
<text x="161" y="111.9" transform="rotate(-90 161 111.9)">13</text>
<text x="165.6" y="111.9" transform="rotate(-90 165.6 111.9)">14</text>
<text x="170.1" y="111.9" transform="rotate(-90 170.1 111.9)">15</text>
<text x="174.7" y="111.9" transform="rotate(-90 174.7 111.9)">16</text>
<text x="190.7" y="111.1" transform="rotate(-90 190.7 111.1)">9</text>
<text x="195.2" y="111.9" transform="rotate(-90 195.2 111.9)">10</text>
<text x="199.8" y="111.9" transform="rotate(-90 199.8 111.9)">11</text>
<text x="204.4" y="111.9" transform="rotate(-90 204.4 111.9)">12</text>
<text x="208.9" y="111.9" transform="rotate(-90 208.9 111.9)">13</text>
<text x="213.5" y="111.9" transform="rotate(-90 213.5 111.9)">14</text>
<text x="218" y="111.9" transform="rotate(-90 218 111.9)">15</text>
<text x="222.6" y="111.9" transform="rotate(-90 222.6 111.9)">16</text>
</g>
<g font-size="1.4">
<text x="47.6" y="93.5">open</text>
<text x="95.5" y="93.5">open</text>
<text x="143.4" y="93.5">open</text>
<text x="191.3" y="93.5">open</text>
<text x="48.1" y="100.2" transform="rotate(-90 48.1 100.2)">Vss</text>
<text x="52.7" y="100.2" transform="rotate(-90 52.7 100.2)">QH#</text>
<text x="57.2" y="99.3" transform="rotate(-90 57.2 99.3)">I7</text>
<text x="61.8" y="99.4" transform="rotate(-90 61.8 99.4)">I6</text>
<text x="66.4" y="99.3" transform="rotate(-90 66.4 99.3)">I5</text>
<text x="70.9" y="99.3" transform="rotate(-90 70.9 99.3)">I4</text>
<text x="75.5" y="100.3" transform="rotate(-90 75.5 100.3)">CLK</text>
<text x="80" y="99.4" transform="rotate(-90 80 99.4)">LD</text>
<text x="96" y="100.2" transform="rotate(-90 96 100.2)">Vss</text>
<text x="100.6" y="100.2" transform="rotate(-90 100.6 100.2)">QH#</text>
<text x="105.1" y="99.3" transform="rotate(-90 105.1 99.3)">I7</text>
<text x="109.7" y="99.4" transform="rotate(-90 109.7 99.4)">I6</text>
<text x="114.3" y="99.3" transform="rotate(-90 114.3 99.3)">I5</text>
<text x="118.8" y="99.3" transform="rotate(-90 118.8 99.3)">I4</text>
<text x="123.4" y="100.3" transform="rotate(-90 123.4 100.3)">CLK</text>
<text x="127.9" y="99.4" transform="rotate(-90 127.9 99.4)">LD</text>
<text x="143.9" y="100.2" transform="rotate(-90 143.9 100.2)">Vss</text>
<text x="148.5" y="100.2" transform="rotate(-90 148.5 100.2)">QH#</text>
<text x="153" y="99.3" transform="rotate(-90 153 99.3)">I7</text>
<text x="157.6" y="99.4" transform="rotate(-90 157.6 99.4)">I6</text>
<text x="162.2" y="99.3" transform="rotate(-90 162.2 99.3)">I5</text>
<text x="166.7" y="99.3" transform="rotate(-90 166.7 99.3)">I4</text>
<text x="171.3" y="100.3" transform="rotate(-90 171.3 100.3)">CLK</text>
<text x="175.8" y="99.4" transform="rotate(-90 175.8 99.4)">LD</text>
<text x="191.8" y="100.2" transform="rotate(-90 191.8 100.2)">Vss</text>
<text x="196.4" y="100.2" transform="rotate(-90 196.4 100.2)">QH#</text>
<text x="200.9" y="99.3" transform="rotate(-90 200.9 99.3)">I7</text>
<text x="205.5" y="99.4" transform="rotate(-90 205.5 99.4)">I6</text>
<text x="210.1" y="99.3" transform="rotate(-90 210.1 99.3)">I5</text>
<text x="214.6" y="99.3" transform="rotate(-90 214.6 99.3)">I4</text>
<text x="219.2" y="100.3" transform="rotate(-90 219.2 100.3)">CLK</text>
<text x="223.7" y="99.4" transform="rotate(-90 223.7 99.4)">LD</text>
<text x="38.5" y="107.7" transform="rotate(-90 38.5 107.7)">+5V</text>
<text x="254" y="106.5" transform="rotate(-90 254 106.5)">+5V</text>
<text x="48.1" y="108.1" transform="rotate(-90 48.1 108.1)">QH</text>
<text x="52.6" y="108.2" transform="rotate(-90 52.6 108.2)">SER</text>
<text x="57.2" y="108.2" transform="rotate(-90 57.2 108.2)">I0</text>
<text x="61.8" y="108.2" transform="rotate(-90 61.8 108.2)">I1</text>
<text x="66.4" y="108.2" transform="rotate(-90 66.4 108.2)">I2</text>
<text x="70.9" y="108.2" transform="rotate(-90 70.9 108.2)">I3</text>
<text x="75.5" y="108.1" transform="rotate(-90 75.5 108.1)">CLI</text>
<text x="80" y="108.1" transform="rotate(-90 80 108.1)">Vdd</text>
<text x="96" y="108.1" transform="rotate(-90 96 108.1)">QH</text>
<text x="100.5" y="108.2" transform="rotate(-90 100.5 108.2)">SER</text>
<text x="105.1" y="108.2" transform="rotate(-90 105.1 108.2)">I0</text>
<text x="109.7" y="108.2" transform="rotate(-90 109.7 108.2)">I1</text>
<text x="114.3" y="108.2" transform="rotate(-90 114.3 108.2)">I2</text>
<text x="118.8" y="108.2" transform="rotate(-90 118.8 108.2)">I3</text>
<text x="123.4" y="108.1" transform="rotate(-90 123.4 108.1)">CLI</text>
<text x="127.9" y="108.1" transform="rotate(-90 127.9 108.1)">Vdd</text>
<text x="143.9" y="108.1" transform="rotate(-90 143.9 108.1)">QH</text>
<text x="148.4" y="108.2" transform="rotate(-90 148.4 108.2)">SER</text>
<text x="153" y="108.2" transform="rotate(-90 153 108.2)">I0</text>
<text x="157.6" y="108.2" transform="rotate(-90 157.6 108.2)">I1</text>
<text x="162.2" y="108.2" transform="rotate(-90 162.2 108.2)">I2</text>
<text x="166.7" y="108.2" transform="rotate(-90 166.7 108.2)">I3</text>
<text x="171.3" y="108.1" transform="rotate(-90 171.3 108.1)">CLI</text>
<text x="175.8" y="108.1" transform="rotate(-90 175.8 108.1)">Vdd</text>
<text x="191.8" y="108.1" transform="rotate(-90 191.8 108.1)">QH</text>
<text x="196.3" y="108.2" transform="rotate(-90 196.3 108.2)">SER</text>
<text x="200.9" y="108.2" transform="rotate(-90 200.9 108.2)">I0</text>
<text x="205.5" y="108.2" transform="rotate(-90 205.5 108.2)">I1</text>
<text x="210.1" y="108.2" transform="rotate(-90 210.1 108.2)">I2</text>
<text x="214.6" y="108.2" transform="rotate(-90 214.6 108.2)">I3</text>
<text x="219.2" y="108.1" transform="rotate(-90 219.2 108.1)">CLI</text>
<text x="223.7" y="108.1" transform="rotate(-90 223.7 108.1)">Vdd</text>
</g>
<g font-size="1.3">
<text x="73.4" y="76.5">+5V</text>
<text x="121.3" y="76.5">+5V</text>
<text x="169.2" y="76.5">+5V</text>
<text x="217.1" y="76.5">+5V</text>
<text x="79.7" y="111.8">+5V</text>
<text x="127.6" y="111.8">+5V</text>
<text x="175.5" y="111.8">+5V</text>
<text x="223.4" y="111.8">+5V</text>
<text x="47.2" y="127.8">+5V</text>
<text x="95.1" y="127.8">+5V</text>
<text x="143" y="127.8">+5V</text>
<text x="190.9" y="127.8">+5V</text>
<text x="73.4" y="133.5">+5V</text>
<text x="121.3" y="133.5">+5V</text>
<text x="169.2" y="133.5">+5V</text>
<text x="217.1" y="133.5">+5V</text>
</g>
<g font-size="1.1" fill="#a020f0">
<text x="67.4" y="66.9" transform="rotate(90 67.4 66.9)">IC1:I3</text>
<text x="69.6" y="66.9" transform="rotate(90 69.6 66.9)">IC1:I2</text>
<text x="71.9" y="66.9" transform="rotate(90 71.9 66.9)">IC1:I1</text>
<text x="74.2" y="66.9" transform="rotate(90 74.2 66.9)">IC1:I0</text>
<text x="115.3" y="66.9" transform="rotate(90 115.3 66.9)">IC2:I3</text>
<text x="117.5" y="66.9" transform="rotate(90 117.5 66.9)">IC2:I2</text>
<text x="119.8" y="66.9" transform="rotate(90 119.8 66.9)">IC2:I1</text>
<text x="122.1" y="66.9" transform="rotate(90 122.1 66.9)">IC2:I0</text>
<text x="163.2" y="66.9" transform="rotate(90 163.2 66.9)">IC3:I3</text>
<text x="165.4" y="66.9" transform="rotate(90 165.4 66.9)">IC3:I2</text>
<text x="167.7" y="66.9" transform="rotate(90 167.7 66.9)">IC3:I1</text>
<text x="170" y="66.9" transform="rotate(90 170 66.9)">IC3:I0</text>
<text x="211.1" y="66.9" transform="rotate(90 211.1 66.9)">IC4:I3</text>
<text x="213.3" y="66.9" transform="rotate(90 213.3 66.9)">IC4:I2</text>
<text x="215.6" y="66.9" transform="rotate(90 215.6 66.9)">IC4:I1</text>
<text x="217.9" y="66.9" transform="rotate(90 217.9 66.9)">IC4:I0</text>
<text x="57" y="119.9">J3:D0</text>
<text x="61.6" y="119.9">J3:D1</text>
<text x="66.1" y="119.9">J3:D2</text>
<text x="70.7" y="119.9">J3:D3</text>
<text x="104.9" y="119.9">J4:D0</text>
<text x="109.5" y="119.9">J4:D1</text>
<text x="114" y="119.9">J4:D2</text>
<text x="118.6" y="119.9">J4:D3</text>
<text x="152.8" y="119.9">J5:D0</text>
<text x="157.4" y="119.9">J5:D1</text>
<text x="161.9" y="119.9">J5:D2</text>
<text x="166.5" y="119.9">J5:D3</text>
<text x="200.7" y="119.9">J6:D0</text>
<text x="205.3" y="119.9">J6:D1</text>
<text x="209.8" y="119.9">J6:D2</text>
<text x="214.4" y="119.9">J6:D3</text>
</g>
</svg>
